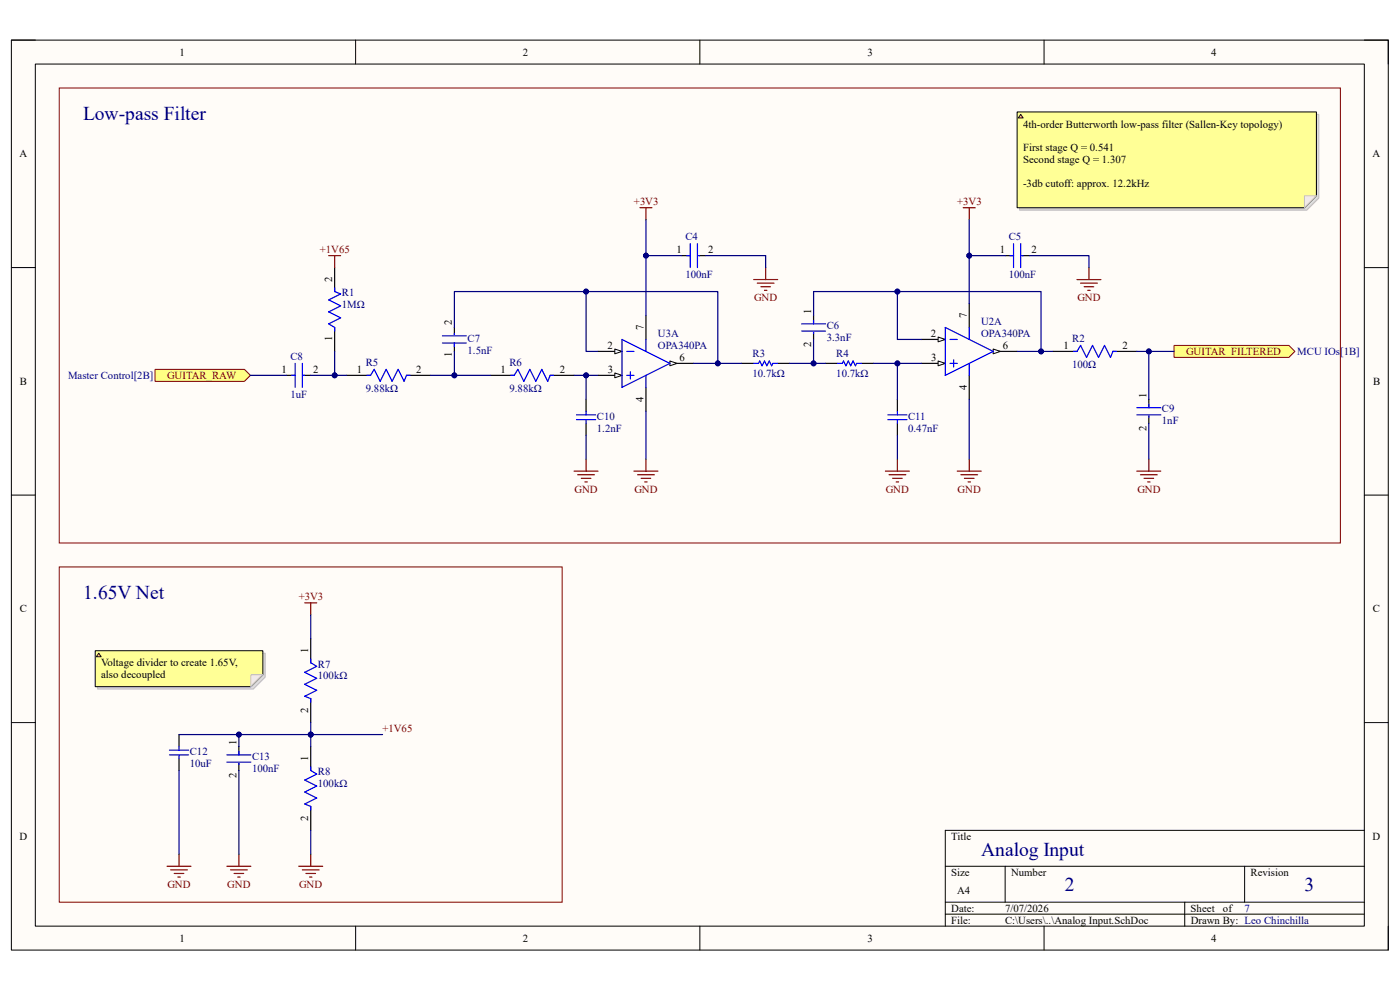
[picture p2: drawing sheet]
<svg xmlns="http://www.w3.org/2000/svg" width="297mm" height="210mm" viewBox="0 0 297 210" stroke-linecap="round" stroke-linejoin="round" font-family="sans-serif">
<path d="M2.4 8.5h292.1v193h-292.1z" fill-rule="evenodd" fill="#fffcf8"/>
<path d="M2.4 8.5h292.1v193h-292.1z" fill="none" stroke="#000" stroke-width=".21"/>
<path d="M7.5 13.6h281.9v182.9h-281.9z" fill-rule="evenodd" fill="#fffcf8"/>
<g fill="none" stroke="#000" stroke-width=".21">
<path d="M2.4 8.5h5.1M7.5 13.6h281.9v182.9h-281.9zM75.4 8.5v5.1M148.5 8.5v5.1M221.5 8.5v5.1M289.4 8.5h5.1v5.1M2.4 56.8h5.1M289.4 56.8h5.1M2.4 105h5.1M289.4 105h5.1M2.4 153.3h5.1M289.4 153.3h5.1"/>
<path d="M289.4 176.1h-88.9v20.4M75.4 196.5v5M148.5 196.5v5M200.5 183.8h88.9M200.5 191.4h88.9M200.5 193.9h88.9M213.2 183.8v7.6M221.5 196.5v5M251.3 191.4v5.1M264 183.8v7.6M294.5 196.5v5"/>
</g>
<path d="M69.7 54.2h2.6M71 54.2v2.6M64.6 127.9h2.6M65.9 127.9v2.5M63.4 183.8h5.1M64.1 184.5h3.6M64.9 185.3h2M65.7 186.1h.5M65.9 181.2v2.6" fill="none" stroke="#800000" stroke-width=".25"/>
<path d="M71 56.8v5M71 69.5v5M65.9 135.5v5.1M65.9 148.2v5.1M65.9 158.4v5M65.9 171.1v5" fill="none" stroke="#000" stroke-width=".25"/>
<path d="M71 61.1v.7l1.3 .6-2.6 1.2 2.6 1.3-2.6 1.3 2.6 1.2-2.6 1.3 1.3 .8v.7M65.9 139.8v.8l1.3 .8-2.6 1.2 2.6 1.3-2.6 1.3 2.6 1.2-2.6 1.3 1.3 .5v.8M65.9 162.7v.7l1.3 .8-2.6 1.3 2.6 1.3-2.6 1.2 2.6 1.3-2.6 1.3 1.3 .5v.7" fill="none" stroke="#00f" stroke-width=".25"/>
<path d="M249.1 73.3h24.3l1.3 1.2-1.3 1.3h-24.3z" fill-rule="evenodd" fill="#ffff80"/>
<path d="M249.1 73.3h24.3l1.3 1.2-1.3 1.3h-24.3z" fill="none" stroke="#800000" stroke-width=".21"/>
<path d="M32.9 78.4h19l1.2 1.2-1.2 1.3h-19z" fill-rule="evenodd" fill="#ffff80"/>
<path d="M32.9 78.4h19l1.2 1.2-1.2 1.3h-19z" fill="none" stroke="#800000" stroke-width=".21"/>
<g fill="none" stroke="#000" stroke-width=".25">
<path d="M60.8 79.6h1.8M64.4 79.6h1.5M96.4 69.5v1.5M96.4 72.8v1.7M137 66.9v5.1M142.1 77.1h5.1M172.6 66.9v1.8M172.6 70.5v1.5M124.3 84.7v2.5M124.3 89.8v2.5M137 82.2v5M190.4 84.7v2.5"/>
<path d="M190.4 89.8v2.5"/>
</g>
<g fill="none" stroke="#00f" stroke-width=".25">
<path d="M61.9 79.6h.7M62.6 77.1v5.1M64.1 77.1v5.1M64.4 79.6h.2M93.9 72.8h5M93.9 71.2h5M96.4 70.7v.3M96.4 72.8v.7M170.1 68.7h5M170.1 70.2h5M172.6 67.9v.8M172.6 70.5v.2"/>
<path d="M122.3 88h4.1M122.3 89h4.1M124.3 87.2v.8M124.3 89v.8M188.4 88h4M188.4 89h4M190.4 87.2v.8M190.4 89v.8"/>
</g>
<path d="M142.1 76.6l1.5 .5-1.5 .5z" fill="#f8fcff"/>
<path d="M142.1 76.6l1.5 .5-1.5 .5z" fill="none" stroke="#000" stroke-width=".21"/>
<path d="M126.9 79.6h5.1" fill="none" stroke="#000" stroke-width=".25"/>
<path d="M130.4 79.1l1.6 .5-1.6 .5z" fill="#f8fcff"/>
<path d="M130.4 79.1l1.6 .5-1.6 .5z" fill="none" stroke="#000" stroke-width=".21"/>
<path d="M126.9 74.5h5.1" fill="none" stroke="#000" stroke-width=".25"/>
<path d="M130.4 74l1.6 .5-1.6 .6z" fill="#f8fcff"/>
<path d="M130.4 74l1.6 .5-1.6 .6z" fill="none" stroke="#000" stroke-width=".21"/>
<path d="M77.9 79.6h.7l.8-1.2 1.2 2.5 1.3-2.5 1.3 2.5 1.3-2.5 1.2 2.5 .5-1.3h.8M108.3 79.6h.8l.8-1.2 1.2 2.5 1.3-2.5 1.3 2.5 1.2-2.5 1.3 2.5 .5-1.3h.8M132 72l10.1 5.1-10.1 5.1zM133 74.5h1.5M133 79.6h1.5M133.7 78.9v1.5M137 72v2.5M137 79.6v2.6M159.9 77.1h1l.3-.5 .5 1 .5-1 .5 1 .5-1 .5 1 .3-.5h1M177.7 77.1h1l.3-.5 .5 1 .5-1 .5 1 .5-1 .5 1 .2-.5h1.1M227.7 74.5h.8l.7-1.2 1.3 2.5 1.3-2.5 1.3 2.5 1.2-2.5 1.3 2.5 .5-1.3h.8" fill="none" stroke="#00f" stroke-width=".25"/>
<g fill="none" stroke="#000" stroke-width=".25">
<path d="M73.5 79.6h5.1M86.2 79.6h5.1M104 79.6h5.1M116.7 79.6h5.1M157.4 77.1h2.5M165 77.1h2.5M175.1 77.1h2.6M182.8 77.1h2.5M205.6 64.4v5.1M205.6 79.6v5.1M210.7 74.5h5.1M223.4 74.5h5.1"/>
<path d="M236.1 74.5h5.1"/>
</g>
<path d="M135.8 44.1h2.5M137 44.1v2.5M121.8 99.9h5.1M124.3 97.4v2.5M134.5 99.9h5.1M137 97.4v2.5M122.6 100.7h3.5M123.3 101.5h2.1M124.1 102.2h.5M135.3 100.7h3.5M136 101.5h2.1M136.8 102.2h.5" fill="none" stroke="#800000" stroke-width=".25"/>
<path d="M210.7 74l1.5 .5-1.5 .6z" fill="#f8fcff"/>
<path d="M210.7 74l1.5 .5-1.5 .6z" fill="none" stroke="#000" stroke-width=".21"/>
<path d="M195.5 77.1h5" fill="none" stroke="#000" stroke-width=".25"/>
<path d="M199 76.6l1.5 .5-1.5 .5z" fill="#f8fcff"/>
<path d="M199 76.6l1.5 .5-1.5 .5z" fill="none" stroke="#000" stroke-width=".21"/>
<path d="M195.5 72h5" fill="none" stroke="#000" stroke-width=".25"/>
<path d="M199 71.5l1.5 .5-1.5 .5z" fill="#f8fcff"/>
<path d="M199 71.5l1.5 .5-1.5 .5z" fill="none" stroke="#000" stroke-width=".21"/>
<g fill="none" stroke="#00f" stroke-width=".25">
<path d="M145.7 54.2h.7M146.4 51.7v5.1M148 51.7v5.1M148.2 54.2h.3M214.3 54.2h.7M215 51.7v5.1M216.5 51.7v5.1M216.8 54.2h.3M200.5 69.5l10.2 5-10.2 5.1zM201.6 72h1.5M201.6 77.1h1.5M202.3 76.3v1.6"/>
<path d="M205.6 69.5v2.5M205.6 77.1v2.5M241.2 86.5h5.1M241.2 88h5.1M243.7 85.7v.8M243.7 88.3v.2M35.9 159.1h4.1M38 158.4v.7M50.7 159.4v.7M35.9 160.1h4.1M38 160.1v.8M48.1 160.1h5.1"/>
<path d="M48.1 161.7h5.1M50.7 161.9v.3"/>
</g>
<g fill="none" stroke="#800000" stroke-width=".25">
<path d="M159.9 59.3h5.1M162.4 56.8v2.5M204.4 44.1h2.5M205.6 44.1v2.5M228.5 59.3h5.1M231 56.8v2.5M160.7 60.1h3.5M161.4 60.8h2.1M162.2 61.6h.5M229.2 60.1h3.6M230 60.8h2M230.8 61.6h.5"/>
<path d="M187.8 99.9h5.1M190.4 97.4v2.5M203.1 99.9h5.1M205.6 97.4v2.5M241.2 99.9h5.1M243.7 97.4v2.5M188.6 100.7h3.6M189.4 101.5h2M190.1 102.2h.5M203.8 100.7h3.6M204.6 101.5h2M205.4 102.2h.5"/>
<path d="M241.9 100.7h3.6M242.7 101.5h2M243.5 102.2h.5M35.4 183.8h5.1M36.2 184.5h3.6M37 185.3h2M37.7 186.1h.5M38 181.2v2.6M48.1 183.8h5.1M48.9 184.5h3.6M49.7 185.3h2M50.4 186.1h.5"/>
<path d="M50.7 181.2v2.6"/>
</g>
<path d="M144.7 54.2h1.7M148.2 54.2h1.5M213.2 54.2h1.8M216.8 54.2h1.5M243.7 84.7v1.8M243.7 88.3v1.5M38 155.8v2.6M50.7 158.4v1.7M38 160.9v2.5M50.7 161.9v1.5" fill="none" stroke="#000" stroke-width=".25"/>
<path d="M12.6 120.3h106.7v71.1h-106.7z" fill="none" stroke="#800000" stroke-width=".21"/>
<path d="M65.9 130.4v5.1M65.9 153.3v5.1" fill="none" stroke="#000080" stroke-width=".25"/>
<circle cx="65.9" cy="155.8" r=".51" fill="#000080"/>
<circle cx="65.9" cy="155.8" r=".51" fill="none" stroke="#000080" stroke-width=".21"/>
<path d="M65.9 155.8h15.3M65.9 176.1v5.1" fill="none" stroke="#000080" stroke-width=".25"/>
<circle cx="65.9" cy="155.8" r=".51" fill="#000080"/>
<circle cx="65.9" cy="155.8" r=".51" fill="none" stroke="#000080" stroke-width=".21"/>
<path d="M53.1 79.6h7.7M91.3 79.6h12.7M124.3 92.3v5.1M137 87.2v10.2" fill="none" stroke="#000080" stroke-width=".25"/>
<circle cx="96.4" cy="79.6" r=".51" fill="#000080"/>
<circle cx="96.4" cy="79.6" r=".51" fill="none" stroke="#000080" stroke-width=".21"/>
<path d="M96.4 74.5v5.1" fill="none" stroke="#000080" stroke-width=".25"/>
<circle cx="96.4" cy="79.6" r=".51" fill="#000080"/>
<circle cx="96.4" cy="79.6" r=".51" fill="none" stroke="#000080" stroke-width=".21"/>
<path d="M121.8 79.6h2.5v5.1" fill="none" stroke="#000080" stroke-width=".25"/>
<circle cx="124.3" cy="79.6" r=".51" fill="#000080"/>
<circle cx="124.3" cy="79.6" r=".51" fill="none" stroke="#000080" stroke-width=".21"/>
<path d="M124.3 79.6h2.6" fill="none" stroke="#000080" stroke-width=".25"/>
<circle cx="124.3" cy="79.6" r=".51" fill="#000080"/>
<circle cx="124.3" cy="79.6" r=".51" fill="none" stroke="#000080" stroke-width=".21"/>
<path d="M147.2 77.1h10.2" fill="none" stroke="#000080" stroke-width=".25"/>
<circle cx="152.3" cy="77.1" r=".51" fill="#000080"/>
<circle cx="152.3" cy="77.1" r=".51" fill="none" stroke="#000080" stroke-width=".21"/>
<path d="M96.4 69.5v-7.7h55.9v15.3" fill="none" stroke="#000080" stroke-width=".25"/>
<circle cx="152.3" cy="77.1" r=".51" fill="#000080"/>
<circle cx="152.3" cy="77.1" r=".51" fill="none" stroke="#000080" stroke-width=".21"/>
<circle cx="124.3" cy="61.8" r=".51" fill="#000080"/>
<circle cx="124.3" cy="61.8" r=".51" fill="none" stroke="#000080" stroke-width=".21"/>
<path d="M124.3 61.8v12.7h2.6" fill="none" stroke="#000080" stroke-width=".25"/>
<circle cx="124.3" cy="61.8" r=".51" fill="#000080"/>
<circle cx="124.3" cy="61.8" r=".51" fill="none" stroke="#000080" stroke-width=".21"/>
<path d="M65.9 79.6h7.6" fill="none" stroke="#000080" stroke-width=".25"/>
<circle cx="71" cy="79.6" r=".51" fill="#000080"/>
<circle cx="71" cy="79.6" r=".51" fill="none" stroke="#000080" stroke-width=".21"/>
<path d="M71 74.5v5.1" fill="none" stroke="#000080" stroke-width=".25"/>
<circle cx="71" cy="79.6" r=".51" fill="#000080"/>
<circle cx="71" cy="79.6" r=".51" fill="none" stroke="#000080" stroke-width=".21"/>
<path d="M137 46.6v20.3" fill="none" stroke="#000080" stroke-width=".25"/>
<circle cx="137" cy="54.2" r=".51" fill="#000080"/>
<circle cx="137" cy="54.2" r=".51" fill="none" stroke="#000080" stroke-width=".21"/>
<path d="M167.5 77.1h7.6" fill="none" stroke="#000080" stroke-width=".25"/>
<circle cx="172.6" cy="77.1" r=".51" fill="#000080"/>
<circle cx="172.6" cy="77.1" r=".51" fill="none" stroke="#000080" stroke-width=".21"/>
<path d="M185.3 77.1h10.2" fill="none" stroke="#000080" stroke-width=".25"/>
<circle cx="190.4" cy="77.1" r=".51" fill="#000080"/>
<circle cx="190.4" cy="77.1" r=".51" fill="none" stroke="#000080" stroke-width=".21"/>
<path d="M215.8 74.5h7.6M190.4 92.3v5.1M205.6 84.7v12.7" fill="none" stroke="#000080" stroke-width=".25"/>
<circle cx="220.9" cy="74.5" r=".51" fill="#000080"/>
<circle cx="220.9" cy="74.5" r=".51" fill="none" stroke="#000080" stroke-width=".21"/>
<path d="M195.5 72h-5.1v-10.2h30.5v12.7" fill="none" stroke="#000080" stroke-width=".25"/>
<circle cx="220.9" cy="74.5" r=".51" fill="#000080"/>
<circle cx="220.9" cy="74.5" r=".51" fill="none" stroke="#000080" stroke-width=".21"/>
<circle cx="190.4" cy="61.8" r=".51" fill="#000080"/>
<circle cx="190.4" cy="61.8" r=".51" fill="none" stroke="#000080" stroke-width=".21"/>
<path d="M190.4 61.8h-17.8v5.1" fill="none" stroke="#000080" stroke-width=".25"/>
<circle cx="190.4" cy="61.8" r=".51" fill="#000080"/>
<circle cx="190.4" cy="61.8" r=".51" fill="none" stroke="#000080" stroke-width=".21"/>
<path d="M172.6 72v5.1" fill="none" stroke="#000080" stroke-width=".25"/>
<circle cx="172.6" cy="77.1" r=".51" fill="#000080"/>
<circle cx="172.6" cy="77.1" r=".51" fill="none" stroke="#000080" stroke-width=".21"/>
<path d="M190.4 77.1v7.6" fill="none" stroke="#000080" stroke-width=".25"/>
<circle cx="190.4" cy="77.1" r=".51" fill="#000080"/>
<circle cx="190.4" cy="77.1" r=".51" fill="none" stroke="#000080" stroke-width=".21"/>
<path d="M205.6 46.6v17.8" fill="none" stroke="#000080" stroke-width=".25"/>
<circle cx="205.6" cy="54.2" r=".51" fill="#000080"/>
<circle cx="205.6" cy="54.2" r=".51" fill="none" stroke="#000080" stroke-width=".21"/>
<path d="M241.2 74.5h7.9" fill="none" stroke="#000080" stroke-width=".25"/>
<circle cx="243.7" cy="74.5" r=".51" fill="#000080"/>
<circle cx="243.7" cy="74.5" r=".51" fill="none" stroke="#000080" stroke-width=".21"/>
<path d="M243.7 74.5v10.2" fill="none" stroke="#000080" stroke-width=".25"/>
<circle cx="243.7" cy="74.5" r=".51" fill="#000080"/>
<circle cx="243.7" cy="74.5" r=".51" fill="none" stroke="#000080" stroke-width=".21"/>
<path d="M243.7 89.8v7.6M65.9 155.8h-15.2v2.6" fill="none" stroke="#000080" stroke-width=".25"/>
<circle cx="65.9" cy="155.8" r=".51" fill="#000080"/>
<circle cx="65.9" cy="155.8" r=".51" fill="none" stroke="#000080" stroke-width=".21"/>
<circle cx="50.7" cy="155.8" r=".51" fill="#000080"/>
<circle cx="50.7" cy="155.8" r=".51" fill="none" stroke="#000080" stroke-width=".21"/>
<path d="M38 155.8h12.7" fill="none" stroke="#000080" stroke-width=".25"/>
<circle cx="50.7" cy="155.8" r=".51" fill="#000080"/>
<circle cx="50.7" cy="155.8" r=".51" fill="none" stroke="#000080" stroke-width=".21"/>
<path d="M137 54.2h7.7M149.7 54.2h12.7v2.6M38 163.4v17.8M50.7 163.4v17.8" fill="none" stroke="#000080" stroke-width=".25"/>
<circle cx="137" cy="54.2" r=".51" fill="#000080"/>
<circle cx="137" cy="54.2" r=".51" fill="none" stroke="#000080" stroke-width=".21"/>
<path d="M205.6 54.2h7.6M218.3 54.2h12.7v2.6" fill="none" stroke="#000080" stroke-width=".25"/>
<circle cx="205.6" cy="54.2" r=".51" fill="#000080"/>
<circle cx="205.6" cy="54.2" r=".51" fill="none" stroke="#000080" stroke-width=".21"/>
<path d="M12.6 18.7h271.8v96.5h-271.8z" fill="none" stroke="#800000" stroke-width=".21"/>
<path d="M20.7 138.6h35.6v5l-2.6 2.6h-33z" fill-rule="evenodd" fill="#e0ddd7"/>
<path d="M20.7 138.6h35.6v5l-2.6 2.6h-33z" fill="none" stroke="#bfbdba" stroke-width=".21"/>
<path d="M20.2 138h35.6v5.1l-2.6 2.6h-33z" fill-rule="evenodd" fill="#ffff96"/>
<path d="M20.2 138h35.6v5.1l-2.6 2.6h-33z" fill="none" stroke="#000" stroke-width=".21"/>
<path d="M53.2 143.1h2.6l-2.6 2.6z" fill="#f2f0d8"/>
<path d="M53.2 143.1h2.6l-2.6 2.6z" fill="none" stroke="#bfbdba" stroke-width=".21"/>
<path d="M21 138.6l.5 .7h-1z" fill="#ffcc78"/>
<path d="M21 138.6l.5 .7h-1z" fill="none" stroke="#300" stroke-width=".21"/>
<path d="M216.3 24.3h63.5v17.7l-2.5 2.6h-61z" fill-rule="evenodd" fill="#e0ddd7"/>
<path d="M216.3 24.3h63.5v17.7l-2.5 2.6h-61z" fill="none" stroke="#bfbdba" stroke-width=".21"/>
<path d="M215.8 23.7h63.5v17.8l-2.6 2.6h-60.9z" fill-rule="evenodd" fill="#ffff96"/>
<path d="M215.8 23.7h63.5v17.8l-2.6 2.6h-60.9z" fill="none" stroke="#000" stroke-width=".21"/>
<path d="M276.7 41.5h2.6l-2.6 2.6z" fill="#f2f0d8"/>
<path d="M276.7 41.5h2.6l-2.6 2.6z" fill="none" stroke="#bfbdba" stroke-width=".21"/>
<path d="M216.5 24.3l.6 .7h-1.1z" fill="#ffcc78"/>
<path d="M216.5 24.3l.6 .7h-1.1z" fill="none" stroke="#300" stroke-width=".21"/>
<g font-size="4.1" fill="#000080">
<text x="17.7" y="25.4">Low-pass Filter</text>
<text x="17.7" y="127">1.65V Net</text>
<text x="208.2" y="181.6">Analog Input</text>
<text x="225.9" y="189">2</text>
<text x="276.8" y="189">3</text>
</g>
<g font-size="2.3">
<text x="38.1" y="11.8">1</text>
<text x="110.9" y="11.8">2</text>
<text x="184" y="11.8">3</text>
<text x="256.9" y="11.8">4</text>
<text x="217" y="27.1">4th-order Butterworth low-pass filter (Sallen-Key topology)</text>
<text x="4.1" y="33.4">A</text>
<text x="217" y="32.1">First stage Q = 0.541</text>
<text x="217" y="34.7">Second stage Q = 1.307</text>
<text x="291.2" y="33.4">A</text>
<text x="217" y="39.8">-3db cutoff: approx. 12.2kHz</text>
<text x="143.6" y="53.7">1</text>
<text x="150.2" y="53.7">2</text>
<text x="212.1" y="53.7">1</text>
<text x="218.8" y="53.7">2</text>
<text x="70.5" y="59.8" transform="rotate(-90 70.5 59.8)">2</text>
<text x="95.9" y="69" transform="rotate(-90 95.9 69)">2</text>
<text x="136.5" y="70" transform="rotate(-90 136.5 70)">7</text>
<text x="172.1" y="66.7" transform="rotate(-90 172.1 66.7)">1</text>
<text x="197.4" y="71.5">2</text>
<text x="205.1" y="67.4" transform="rotate(-90 205.1 67.4)">7</text>
<text x="70.5" y="72.3" transform="rotate(-90 70.5 72.3)">1</text>
<text x="95.9" y="75.6" transform="rotate(-90 95.9 75.6)">1</text>
<text x="128.9" y="74">2</text>
<text x="144.1" y="76.6">6</text>
<text x="172.1" y="73.6" transform="rotate(-90 172.1 73.6)">2</text>
<text x="197.6" y="76.6">3</text>
<text x="212.7" y="74">6</text>
<text x="225.6" y="74">1</text>
<text x="238.1" y="74">2</text>
<text x="4.2" y="81.7">B</text>
<text x="59.7" y="79.1">1</text>
<text x="66.4" y="79.1">2</text>
<text x="75.7" y="79.1">1</text>
<text x="88.3" y="79.1">2</text>
<text x="106.2" y="79.1">1</text>
<text x="118.7" y="79.1">2</text>
<text x="128.9" y="79.1">3</text>
<text x="205.1" y="82.7" transform="rotate(-90 205.1 82.7)">4</text>
<text x="291.3" y="81.7">B</text>
<text x="136.5" y="85.3" transform="rotate(-90 136.5 85.3)">4</text>
<text x="243.2" y="84.5" transform="rotate(-90 243.2 84.5)">1</text>
<text x="243.2" y="91.4" transform="rotate(-90 243.2 91.4)">2</text>
<text x="4.2" y="129.9">C</text>
<text x="291.3" y="129.9">C</text>
<text x="21.5" y="141.4">Voltage divider to create 1.65V,</text>
<text x="21.5" y="143.9">also decoupled</text>
<text x="65.4" y="138.6" transform="rotate(-90 65.4 138.6)">1</text>
<text x="65.4" y="151.3" transform="rotate(-90 65.4 151.3)">2</text>
<text x="50.2" y="158.1" transform="rotate(-90 50.2 158.1)">1</text>
<text x="65.4" y="161.4" transform="rotate(-90 65.4 161.4)">1</text>
<text x="50.2" y="165" transform="rotate(-90 50.2 165)">2</text>
<text x="4.1" y="178.2">D</text>
<text x="65.4" y="174.2" transform="rotate(-90 65.4 174.2)">2</text>
<text x="201.8" y="178.2">Title</text>
<text x="291.2" y="178.2">D</text>
<text x="201.8" y="185.8">Size</text>
<text x="214.5" y="185.8">Number</text>
<text x="265.3" y="185.8">Revision</text>
<text x="203.1" y="189.6">A4</text>
<text x="201.8" y="193.4">Date:</text>
<text x="201.8" y="196">File:</text>
<text x="213.2" y="196">C:\Users\..\Analog Input.SchDoc</text>
<text x="213.2" y="193.4">7/07/2026</text>
<text x="252.6" y="193.4">Sheet</text>
<text x="252.6" y="196">Drawn By: Leo Chinchilla</text>
<text x="259.5" y="193.4">of</text>
<text x="38.1" y="199.8">1</text>
<text x="110.9" y="199.8">2</text>
<text x="184" y="199.8">3</text>
<text x="256.9" y="199.8">4</text>
</g>
<g font-size="2.3" fill="#800000">
<text x="134.5" y="43.6">+3V3</text>
<text x="203.1" y="43.6">+3V3</text>
<text x="67.9" y="53.7">+1V65</text>
<text x="160" y="63.9">GND</text>
<text x="228.6" y="63.9">GND</text>
<text x="251.6" y="75.3">GUITAR_FILTERED</text>
<text x="35.4" y="80.4">GUITAR_RAW</text>
<text x="121.9" y="104.5">GND</text>
<text x="134.6" y="104.5">GND</text>
<text x="187.9" y="104.5">GND</text>
<text x="203.2" y="104.5">GND</text>
<text x="241.3" y="104.5">GND</text>
<text x="63.4" y="127.4">+3V3</text>
<text x="81.2" y="155.3">+1V65</text>
<text x="35.5" y="188.3">GND</text>
<text x="48.2" y="188.3">GND</text>
<text x="63.5" y="188.3">GND</text>
</g>
<g font-size="2.3" fill="#000080">
<text x="145.4" y="50.9">C4</text>
<text x="214" y="50.9">C5</text>
<text x="145.4" y="59.1">100nF</text>
<text x="214" y="59.1">100nF</text>
<text x="72.5" y="62.9">R1</text>
<text x="72.5" y="65.4">1MΩ</text>
<text x="139.6" y="71.5">U3A</text>
<text x="175.4" y="69.7">C6</text>
<text x="208.2" y="69">U2A</text>
<text x="208.2" y="71.5">OPA340PA</text>
<text x="61.6" y="76.3">C8</text>
<text x="77.6" y="77.6">R5</text>
<text x="99.2" y="72.5">C7</text>
<text x="99.2" y="75.1">1.5nF</text>
<text x="108.1" y="77.6">R6</text>
<text x="139.6" y="74">OPA340PA</text>
<text x="159.6" y="75.8">R3</text>
<text x="175.4" y="72.3">3.3nF</text>
<text x="177.4" y="75.8">R4</text>
<text x="227.5" y="72.5">R2</text>
<text x="275.2" y="75.3">MCU IOs[1B]</text>
<text x="14.4" y="80.4">Master Control[2B]</text>
<text x="77.6" y="83.2">9.88kΩ</text>
<text x="108.1" y="83.2">9.88kΩ</text>
<text x="159.6" y="79.9">10.7kΩ</text>
<text x="177.4" y="79.9">10.7kΩ</text>
<text x="227.5" y="78.1">100Ω</text>
<text x="61.6" y="84.5">1uF</text>
<text x="126.6" y="89">C10</text>
<text x="192.7" y="89">C11</text>
<text x="246.5" y="87.5">C9</text>
<text x="126.6" y="91.6">1.2nF</text>
<text x="192.7" y="91.6">0.47nF</text>
<text x="246.5" y="90">1nF</text>
<text x="67.4" y="141.6">R7</text>
<text x="67.4" y="144.1">100kΩ</text>
<text x="40.3" y="160.1">C12</text>
<text x="53.5" y="161.2">C13</text>
<text x="40.3" y="162.7">10uF</text>
<text x="53.5" y="163.7">100nF</text>
<text x="67.4" y="164.5">R8</text>
<text x="67.4" y="167">100kΩ</text>
<text x="264" y="193.4">7</text>
</g>
</svg>
